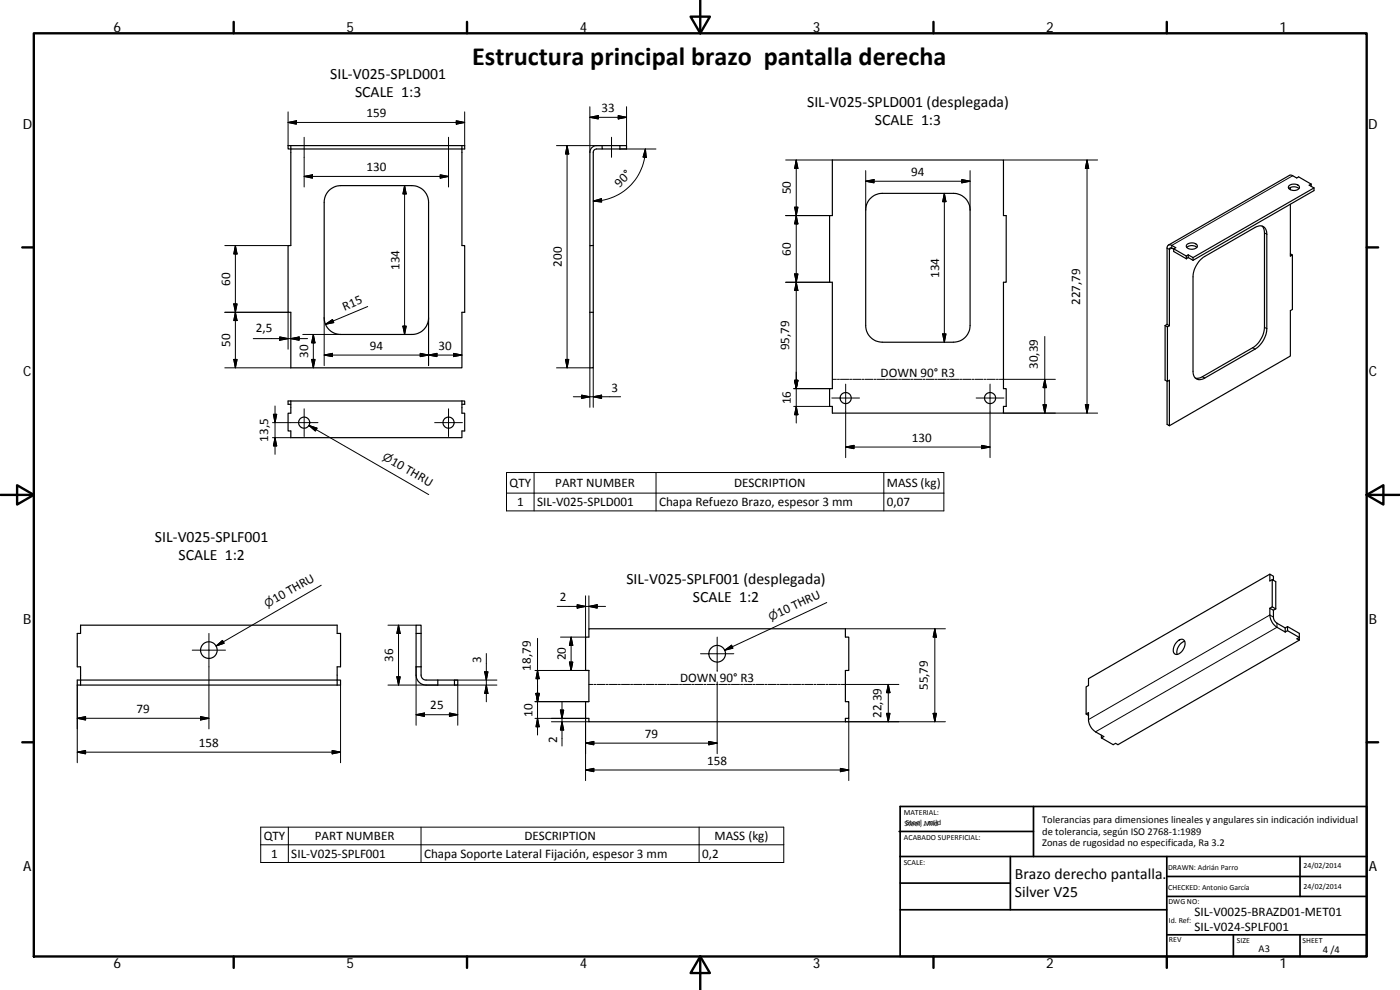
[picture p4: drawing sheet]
<svg xmlns="http://www.w3.org/2000/svg" width="420mm" height="297mm" viewBox="0 0 420 297" stroke-linecap="round" stroke-linejoin="round" font-family="sans-serif">
<g fill="none" stroke="#000" stroke-width=".36">
<path d="M86.5 43.7h53v1h-53zM87.3 43.7v1M98.6 57.3a5.1 5.1 0 0 1 3.7-1.6h21.3a5 5 0 0 1 5 5v34.7a5 5 0 0 1-5 5h-21.3a5 5 0 0 1-5-5v-34.7l.4-2zM138.6 43.7v30h.9v20h-.9v16.7h-51.3v-16.7h-.8v-20h.8v-29M180.7 43.7v1h5.3M180.7 44.7h-1.9l-.5 .4-.3 .6v48M186 43.7v1M186 43.7h-7a2.08 2.08 0 0 0-2 2v28M186 43.7h2v1h-2M249.8 48h51.3v16.7h.9v20h-.9v31.9h.9v5.3h-.9v2.1h-51.3v-2.1h-.8v-5.3h.8v-31.9h-.8v-20h.8zM261.1 59.7a4.9 4.9 0 0 1 3.7-1.7h21.3a5 5 0 0 1 5 5v34.7a5 5 0 0 1-5 5h-21.3a5 5 0 0 1-5-5v-34.7l.2-1.5zM386.8 55.8a2.07 2.07 0 0 1 3.2 .4 1.87 1.87 0 0 1-3.3-.1z"/>
<path d="M386.8 56.6a2.43 2.43 0 0 1 3 0M387.3 56.3v.6M393.5 55.2l-.6 .4 1.4 .8M393.5 55.2l-3.8-2.1-.5 .3-1.4-.8h-.8l-36.3 20.9M393.5 55.2v.7M394.3 56.4v.8l-36.3 20.9M394.3 56.4l-36.3 20.9M178 73.7h-1v20M352.2 74.8l-.8-.5-.4 .5v22.9M352.2 74.7l.7-.4-1.2-.7a.84 .84 0 0 0-1-.1 .84 .84 0 0 0-.4 .9v22.9M352.2 74.7v.8l3.8 2.1M352.2 74.7l3.8 2.1"/>
<path d="M356 76.8v.8M356.2 73.4a2.06 2.06 0 0 1 3.1 .4 1.86 1.86 0 0 1-1.6 1 1.86 1.86 0 0 1-1.7-1zM356.2 74.2a2.33 2.33 0 0 1 3 0M356.6 76.5l1.4 .8v.8M356.6 77.3l1.4 .8M356.6 76.5v.8M356.6 77.3l-.6 .3M356.6 76.5l-.6 .3M360.1 78.1l1.1-.9 15.4-9a2.15 2.15 0 0 1 2.5-.2 2.15 2.15 0 0 1 1.1 2.3v28.3a7.8 7.8 0 0 1-3.6 6.2l-15 8.6a2.13 2.13 0 0 1-2.5 .3 2.13 2.13 0 0 1-1.1-2.3v-28.3a7.6 7.6 0 0 1 2.1-5zM378.8 67.8l.5 .9 .2 1.2v28.3a7.9 7.9 0 0 1-3.5 6.1l-15.1 8.7-.8 .4h-1.4M387.3 76.2l.6 .3M387.3 61.3v15.6l.6-.4v16.4l-.6 .3v13.6l-36.3 20.9"/>
<path d="M177 93.7v16.7h1v-16.7M177 93.7h1M349.7 97.7l.7 .4M349.7 97.7v16.3l.7 .4M350.3 97.3l-.6 .4M350.3 97.3l.7 .4M350.4 98.1v16.3l.6-.3v13.6l-.7-.4v-12.9M351 97.7l-.6 .4M138.6 120.3h.9v1h-.9M138.6 120.3v3.7h.9v5.3h-.9v2h-51.3v-2h-.8v-5.3h.8v-3.7M138.6 120.3h-52.1v1h.8M381.1 172.3l-54.4 31.3v2.1l-.7 .4v8.1l.7 .5"/>
<path d="M381.8 173.9l-.7 .4v-2l1.1 .6v1.2M124.9 190.1v-2.5h1.5v2.5M126.4 190.1v12.5a1.48 1.48 0 0 0 1.5 1.4h3.5M126.4 190.1h-1.5v10M176.7 188.7h77v2.5h1v10h-1v9.3h1v5h-1v1.1h-77v-1.1h-1v-5h1v-9.3h-1v-10h1zM353.3 192.4a1.23 1.23 0 0 1 1.3-.6 1.23 1.23 0 0 1 1 .9 3.4 3.4 0 0 1-2.6 3.7 1.53 1.53 0 0 1-.7-2.4zM355.5 192.4a3.5 3.5 0 0 0-2.2 4M381.8 182.1v-8.2l1.1 .6v8.2M381.8 182.1l1.1 .6M381.8 182.1l-.7 .4M382.2 183.1v2.1a2.22 2.22 0 0 0 1 1.8l2.5 1.4M382.2 183.1l-1.1-.6v2a4.8 4.8 0 0 0 2.1 3.7l2.5 1.4"/>
<path d="M382.9 182.7l-.7 .4M385.7 188.4v1.2M386.4 188v1.2M386.4 188l-.7 .4M386.4 189.2l-.7 .4M386.4 188l3.5 2v1.3M386.4 189.2l3.5 2.1M389.2 191.7l.7-.4v.8zM389.9 192.1l-54.4 31.3-.7-.4-.7 .4-3.6-2M23.2 204h79v1.5h-79zM101.2 204v-3.9h1v-10h-1v-2.5h-77v2.5h-1v10h1v5.4M101.2 204v1.5"/>
<path d="M124.9 200.1v2.5a3 3 0 0 0 3 2.9h8.5M124.9 200.1h1.5M131.4 204v1.5M131.4 204h5v1.5M136.4 204h1v1.5h-1M326 214.2l.7-.4v2.1a4.6 4.6 0 0 0 2.1 3.7l2.5 1.4-.8 .4M330.5 220.6v.8"/>
<circle cx="253.8" cy="119.4" r="1.66"/>
<circle cx="297.1" cy="119.4" r="1.66"/>
<circle cx="91.3" cy="126.8" r="1.67"/>
<circle cx="134.6" cy="126.8" r="1.66"/>
<circle cx="62.7" cy="195.1" r="2.48"/>
<circle cx="215.2" cy="196.1" r="2.5"/>
</g>
<g fill="none" stroke="#000" stroke-width=".3">
<path d="M86.5 33.6v10.1M86.5 36.7l2.5-.5v1.1zM86.5 36.7h53M136.9 36.2l2.6 .5-2.6 .6zM139.5 33.6v10.1M177 32v13.7M177 35.2l2.5-.5v1zM177 35.2h11M185.5 34.7l2.5 .5-2.5 .5zM188 32v11.7M91.3 52.9l2.5-.4v.9zM91.3 52.9h43.3"/>
<path d="M91.3 41.2v14.9M121.4 55.7v44.7M121.4 55.7l.5 2.5h-1zM132.1 52.5l2.5 .4-2.5 .5zM134.6 41.2v14.9M167 43.7h13.7M170.2 43.7v66.7M170.2 43.7l.5 2.5h-1zM183.5 41.2v6M186 44.7h10.9M193.7 44.7l.3 2.5-1-.1zM193.7 44.7a15.7 15.7 0 0 1-12.2 15.3l-3.5 .3"/>
<path d="M235.8 48h14M239 48v78.9M239 48l.5 2.5h-1zM259.8 51.2v11.8M259.8 54.4l2.5-.5v1zM259.8 54.4h31.3M283.4 58v44.7M283.4 58l.5 2.5h-1zM288.6 53.9l2.5 .5-2.5 .5zM291.1 51.2v11.8M301.1 48h28.3M326.2 48v76"/>
<path d="M326.2 48l.5 2.5h-1zM388 52.7l-36.3 20.9v.8l-.7 .4-.7-.4M67.5 73.7h19M70.6 73.7v36.7M70.6 73.7l.6 2.5h-1zM178 60.3l2.5-.7 .1 1zM235.8 64.7h13.2M238.5 62.2h1l-.5 2.5zM239 64.7l.5 2.5h-1zM379.5 69.9l.7 .4M67.5 93.7h19v11.1M70.2 91.2h1l-.6 2.5z"/>
<path d="M70.6 93.7l.6 2.5h-1zM97.3 95.4v14.3M97.7 97.3l2.1-1.4 .4 .9zM110.4 92l-12.7 5.3M120.9 97.9h1l-.5 2.5zM128.6 95.4v14.3M235.8 84.7h13.2M238.5 82.2h1l-.5 2.5zM239 84.7l.5 2.5h-1zM379.5 98.2l.7 .4M67.5 110.4h19.8M70.2 107.8h1l-.6 2.6z"/>
<path d="M76 101.6h16.3M84 101.1l2.5 .5-2.5 .5zM87.3 101.6l2.5-.5v1zM90.9 100.4h11.4M93.5 107.8h1l-.5 2.6zM94 100.4v10M94 100.4l.5 2.5h-1zM97.3 106.5l2.5-.5v1zM97.3 106.5h41.3M126.1 106l2.5 .5-2.5 .5zM128.6 106.5l2.5-.5v1zM136.1 106l2.5 .5-2.5 .5z"/>
<path d="M167 110.4h10v11.8M169.7 107.8h1l-.5 2.6zM172.1 119h14.2M174.5 118.6l2.5 .4-2.5 .5zM178 119l2.5-.4v.9zM178 110.4v11.8M238.2 116.6h10.8M238.5 114.1h1l-.5 2.5zM249.6 119.4h8.3M249.8 113.8h1.2M251.3 113.8h.6M252.2 113.8h2.5"/>
<path d="M253.8 115.3v22M255 113.8h.6M255.9 113.8h2.5M258.7 113.8h.6M259.6 113.8h2.4M262.3 113.8h.6M263.2 113.8h2.5M266 113.8h.6M266.9 113.8h2.5M269.7 113.8h.6M270.6 113.8h2.4M273.3 113.8h.6"/>
<path d="M274.2 113.8h2.5M277 113.8h.6M277.9 113.8h2.5M280.7 113.8h.6M281.6 113.8h2.4M282.9 100.2h1l-.5 2.5zM284.3 113.8h.6M285.2 113.8h2.5M288 113.8h.6M288.9 113.8h2.4M291.7 113.8h.6M292.6 113.8h2.4"/>
<path d="M293 119.4h8.3M295.3 113.8h.6M296.2 113.8h2.5M297.1 115.3v22M299 113.8h.6M299.9 113.8h16.8M313.6 101v23M313.6 113.8l.4 2.5h-1zM360.9 113l.7 .4M376 104.3l.6 .5M81.8 131.3h5.5M81.8 126.8h13.6"/>
<path d="M82.1 124.3h.9l-.5 2.5zM82.5 121.8v14.5M82.5 131.3l.5 2.5h-.9zM91.3 122.7v8.3M92.7 127.7l36 20.7M92.7 127.7l2.4 .8-.5 .8zM130.4 126.8h8.4M134.6 122.7v8.3M238.2 121.9h10.8M239 121.9l.5 2.5h-1zM253.8 134.1l2.5-.5v1zM253.8 134.1h43.3"/>
<path d="M294.6 133.6l2.5 .5-2.5 .5zM301.1 124h28.3M313 121.4h1l-.4 2.6zM325.7 121.4h1l-.5 2.6zM152 141.8h131.3v11.5h-131.3zM152 148h131.3M160.3 141.8v11.5M196.9 141.8v11.5M265.2 141.8v11.5M96.4 175.6l-31.5 18.2M175.7 178.8v12.4h-7.5M176.7 178.8v9.9"/>
<path d="M57.7 195.1h10M62.7 190.1v28.6M64.9 193.8l1.9-1.6 .5 .8zM116.4 187.6h8.5M119.6 187.6l.5 2.5h-1zM119.6 187.6v17.9M146 196.1v14.5M161.3 191.5v29M170.9 198.6h1l-.5 2.6zM171.4 191.2v10M171.4 191.2l.5 2.4h-1zM173.2 181.4l2.5 .5-2.5 .6z"/>
<path d="M176.7 181.9l2.5-.5v1.1zM181.7 181.9h-14.5M210.2 196.2h10M215.2 191.2v10M217.5 195.1l2.1-1.5 .4 .9zM248.1 180.8l-30.6 14.3M253.7 188.7h30M280.6 188.7v27.9M280.6 188.7l.4 2.5h-1zM382.2 185.2l-1.1-.7-54.4 31.4M383.2 187v1.2l-54.4 31.4M23.2 205.5v23.4"/>
<path d="M23.2 215.5l2.5-.5v1zM23.2 215.5h39.5M60.2 215l2.5 .5-2.5 .5zM102.2 205.5v23.4M116.4 205.5h15M119.1 203.1h1l-.5 2.4zM124.9 214.4l2.5-.5v1zM124.9 214.4h12.5M124.9 200.1v17.5M134.9 213.9l2.5 .5-2.5 .5zM136.4 205.5h12.7M136.4 204h12.7"/>
<path d="M137.4 205.5v12.1M145.4 201.6h1l-.4 2.4zM146 205.5l.4 2.6h-1zM160.6 201.2h16.1M160.6 210.5h16.1M160.6 215.5h15.1v18.7M160.9 208h.9l-.5 2.5zM161.3 215.5l.5 2.6h-.9zM161.3 201.2l.5 2.4h-.9zM165.5 216.6h11.2M168.2 213h1l-.5 2.5zM168.7 210.5v13.3"/>
<path d="M168.7 216.6l.5 2.4h-1zM176.7 205.4h1.2M178.3 205.4h.5M179.2 205.4h2.4M181.9 205.4h.6M182.8 205.4h2.5M185.6 205.4h.6M186.5 205.4h2.4M189.2 205.4h.7M190.2 205.4h2.4M192.9 205.4h.6M193.8 205.4h2.5"/>
<path d="M196.6 205.4h.6M197.5 205.4h2.4M200.2 205.4h.7M201.2 205.4h2.4M203.9 205.4h.6M204.8 205.4h2.5M207.6 205.4h.6M208.5 205.4h2.4M211.3 205.4h.5M212.2 205.4h2.4M214.9 205.4h.6M215.2 201.2h.1"/>
<path d="M215.2 204.6v21.5M215.8 205.4h2.5M218.6 205.4h.6M219.5 205.4h2.4M222.2 205.4h.7M223.2 205.4h2.4M225.9 205.4h.6M226.8 205.4h2.5M229.6 205.4h.6M230.5 205.4h2.5M233.3 205.4h.6M234.2 205.4h2.4"/>
<path d="M236.9 205.4h.6M237.8 205.4h2.5M240.6 205.4h.6M241.5 205.4h2.5M244.3 205.4h.6M245.2 205.4h2.4M247.9 205.4h.6M248.8 205.4h2.5M251.6 205.4h.6M252.5 205.4h17.3M254.7 215.5v18.7M266.1 214h1l-.5 2.6z"/>
<path d="M266.6 205.4l.5 2.4h-1zM266.6 205.4v11.2M280 214h1l-.4 2.6zM283.7 216.6h-30M23.2 225.7l2.5-.5v1zM23.2 225.7h79M99.7 225.2l2.5 .5-2.5 .5zM175.7 223l2.5-.5v1zM175.7 231l2.5-.5v1zM175.7 231h79M175.7 223h39.5M212.7 222.5l2.5 .5-2.5 .5z"/>
<path d="M252.2 230.5l2.5 .5-2.5 .5zM78.2 248.2h157v10.6h-157zM78.2 253.5h157M86.5 248.2v10.6M126.4 248.2v10.6M209.8 248.2v10.6"/>
</g>
<g fill="none" stroke="#000" stroke-width=".71">
<path d="M10.1 10h400.1v277h-400.1zM70.1 6.6v3.4M140.2 6.6v3.4M207.3 5h5.8l-2.9 5zM210.2 0v10M280.2 6.6v3.4M350.2 6.6v3.4M6.7 74.2h3.4M410.2 74.2h3.4M.2 148.5h9.9M5.1 145.6l5 2.9-5 2.9zM410.2 148.5l5-2.9v5.8z"/>
<path d="M410.2 148.5h9.9M6.7 222.7h3.4M410.2 222.7h3.4M70.1 287v3.4M140.2 287v3.4M210.2 287l2.9 5h-5.8zM210.2 287v10M280.2 287v3.4M350.2 287v3.4"/>
</g>
<g fill="none" stroke="#000" stroke-width=".51">
<path d="M269.8 249.5h40.4M270.1 257h140.1M270.1 242h140.1v45h-140.1zM303.2 257v16M310.2 242v15M350.2 257v30M390.2 257v12M270.1 273h80.1M270.1 265h33.1M350.2 269h60M350.2 263h60M350.2 280.5h60"/>
<path d="M370.2 280.5v6.5M390.2 280.5v6.5"/>
</g>
<g fill="#000" stroke="#000" stroke-width=".3">
<path d="M86.5 36.7l2.5-.5v1.1zM136.9 36.2l2.6 .5-2.6 .6zM177 35.2l2.5-.5v1zM185.5 34.7l2.5 .5-2.5 .5zM91.3 52.9l2.5-.4v.9zM121.4 55.7l.5 2.5h-1zM132.1 52.5l2.5 .4-2.5 .5zM170.2 43.7l.5 2.5h-1zM178 60.3l2.5-.7 .1 1zM193.7 44.7l.3 2.5-1-.1zM239 48l.5 2.5h-1zM259.8 54.4l2.5-.5v1z"/>
<path d="M288.6 53.9l2.5 .5-2.5 .5zM326.2 48l.5 2.5h-1zM70.6 73.7l.6 2.5h-1zM238.5 62.2h1l-.5 2.5zM239 64.7l.5 2.5h-1zM283.4 58l.5 2.5h-1zM70.2 91.2h1l-.6 2.5zM70.6 93.7l.6 2.5h-1zM97.7 97.3l2.1-1.4 .4 .9zM120.9 97.9h1l-.5 2.5zM238.5 82.2h1l-.5 2.5zM239 84.7l.5 2.5h-1z"/>
<path d="M70.2 107.8h1l-.6 2.6zM84 101.1l2.5 .5-2.5 .5zM87.3 101.6l2.5-.5v1zM93.5 107.8h1l-.5 2.6zM94 100.4l.5 2.5h-1zM97.3 106.5l2.5-.5v1zM126.1 106l2.5 .5-2.5 .5zM128.6 106.5l2.5-.5v1zM136.1 106l2.5 .5-2.5 .5zM169.7 107.8h1l-.5 2.6zM174.5 118.6l2.5 .4-2.5 .5zM178 119l2.5-.4v.9z"/>
<path d="M238.5 114.1h1l-.5 2.5zM282.9 100.2h1l-.5 2.5zM313.6 113.8l.4 2.5h-1zM82.1 124.3h.9l-.5 2.5zM82.5 131.3l.5 2.5h-.9zM92.7 127.7l2.4 .8-.5 .8zM239 121.9l.5 2.5h-1zM253.8 134.1l2.5-.5v1zM294.6 133.6l2.5 .5-2.5 .5zM313 121.4h1l-.4 2.6zM325.7 121.4h1l-.5 2.6zM64.9 193.8l1.9-1.6 .5 .8z"/>
<path d="M119.6 187.6l.5 2.5h-1zM170.9 198.6h1l-.5 2.6zM171.4 191.2l.5 2.4h-1zM173.2 181.4l2.5 .5-2.5 .6zM176.7 181.9l2.5-.5v1.1zM217.5 195.1l2.1-1.5 .4 .9zM280.6 188.7l.4 2.5h-1zM23.2 215.5l2.5-.5v1zM60.2 215l2.5 .5-2.5 .5zM119.1 203.1h1l-.5 2.4zM124.9 214.4l2.5-.5v1zM134.9 213.9l2.5 .5-2.5 .5z"/>
<path d="M145.4 201.6h1l-.4 2.4zM146 205.5l.4 2.6h-1zM160.9 208h.9l-.5 2.5zM161.3 215.5l.5 2.6h-.9zM161.3 201.2l.5 2.4h-.9zM168.2 213h1l-.5 2.5zM168.7 216.6l.5 2.4h-1zM266.1 214h1l-.5 2.6zM266.6 205.4l.5 2.4h-1zM280 214h1l-.4 2.6zM23.2 225.7l2.5-.5v1zM99.7 225.2l2.5 .5-2.5 .5z"/>
<path d="M175.7 223l2.5-.5v1zM175.7 231l2.5-.5v1zM212.7 222.5l2.5 .5-2.5 .5zM252.2 230.5l2.5 .5-2.5 .5z"/>
</g>
<text font-size="7.9" x="141.7" y="19.4">Estructura principal brazo pantalla derecha</text>
<g font-size="4.7">
<text x="99.1" y="23.7">SIL‐V025‐SPLD001</text>
<text x="106.5" y="29.2">SCALE 1:3</text>
<text x="242.2" y="32.2">SIL‐V025‐SPLD001 (desplegada)</text>
<text x="262.6" y="37.6">SCALE 1:3</text>
<text x="46.5" y="162.7">SIL‐V025‐SPLF001</text>
<text x="53.6" y="168.1">SCALE 1:2</text>
<text x="188" y="175.1">SIL‐V025‐SPLF001 (desplegada)</text>
<text x="208" y="180.5">SCALE 1:2</text>
<text x="304.6" y="263.9">Brazo derecho pantalla.</text>
<text x="304.6" y="269.3">Silver V25</text>
</g>
<g font-size="4.2">
<text x="34" y="9.6">6</text>
<text x="104" y="9.6">5</text>
<text x="174" y="9.6">4</text>
<text x="244" y="9.6">3</text>
<text x="314" y="9.6">2</text>
<text x="384" y="9.6">1</text>
<text x="6.8" y="38.7">D</text>
<text x="410.6" y="38.7">D</text>
<text x="7" y="112.9">C</text>
<text x="410.8" y="112.9">C</text>
<text x="7" y="187.1">B</text>
<text x="410.8" y="187.1">B</text>
<text x="7" y="261.3">A</text>
<text x="410.8" y="261.3">A</text>
<text x="34" y="290.4">6</text>
<text x="104" y="290.4">5</text>
<text x="174" y="290.4">4</text>
<text x="244" y="290.4">3</text>
<text x="314" y="290.4">2</text>
<text x="384" y="290.4">1</text>
</g>
<g font-size="3.9">
<text x="110" y="35.2">159</text>
<text x="180.6" y="33.7">33</text>
<text x="110" y="51.4">130</text>
<text x="273.4" y="52.8">94</text>
<text x="185.9" y="56.3" transform="rotate(-45 185.9 56.3)">90°</text>
<text x="237.4" y="58.4" transform="rotate(-90 237.4 58.4)">50</text>
<text x="237.4" y="76.7" transform="rotate(-90 237.4 76.7)">60</text>
<text x="119.9" y="81" transform="rotate(-90 119.9 81)">134</text>
<text x="168.6" y="80" transform="rotate(-90 168.6 80)">200</text>
<text x="281.8" y="83.4" transform="rotate(-90 281.8 83.4)">134</text>
<text x="69.1" y="85.7" transform="rotate(-90 69.1 85.7)">60</text>
<text x="103.4" y="93.2" transform="rotate(-23 103.4 93.2)">R15</text>
<text x="324.2" y="91.5" transform="rotate(-90 324.2 91.5)">227,79</text>
<text x="76.8" y="99.5">2,5</text>
<text x="69.1" y="104" transform="rotate(-90 69.1 104)">50</text>
<text x="92.5" y="107.4" transform="rotate(-90 92.5 107.4)">30</text>
<text x="111" y="105">94</text>
<text x="131.6" y="105">30</text>
<text x="236.9" y="105.1" transform="rotate(-90 236.9 105.1)">95,79</text>
<text x="264.3" y="113">DOWN 90° R3</text>
<text x="311.5" y="110.7" transform="rotate(-90 311.5 110.7)">30,39</text>
<text x="183.5" y="117.5">3</text>
<text x="237.4" y="121.3" transform="rotate(-90 237.4 121.3)">16</text>
<text x="80.5" y="132.6" transform="rotate(-90 80.5 132.6)">13,5</text>
<text x="273.7" y="132.6">130</text>
<text x="117.1" y="139.2" transform="rotate(30 117.1 139.2)">10 THRU</text>
<text x="152.9" y="146.2">QTY</text>
<text x="166.6" y="146.1">PART NUMBER</text>
<text x="220.3" y="146.2">DESCRIPTION</text>
<text x="266.1" y="146.2">MASS (kg)</text>
<text x="155.2" y="151.8">1</text>
<text x="161.2" y="151.8">SIL‐V025‐SPLD001</text>
<text x="197.8" y="152">Chapa Refuezo Brazo, espesor 3 mm</text>
<text x="266.1" y="151.8">0,07</text>
<text x="82.6" y="181.1" transform="rotate(-30 82.6 181.1)">10 THRU</text>
<text x="168" y="180.4">2</text>
<text x="233.9" y="185" transform="rotate(-25 233.9 185)">10 THRU</text>
<text x="118" y="198.5" transform="rotate(-90 118 198.5)">36</text>
<text x="144.4" y="198.8" transform="rotate(-90 144.4 198.8)">3</text>
<text x="159.3" y="201.2" transform="rotate(-90 159.3 201.2)">18,79</text>
<text x="169.8" y="198.1" transform="rotate(-90 169.8 198.1)">20</text>
<text x="204.1" y="204.5">DOWN 90° R3</text>
<text x="278.5" y="207.1" transform="rotate(-90 278.5 207.1)">55,79</text>
<text x="40.9" y="213.9">79</text>
<text x="129.1" y="212.9">25</text>
<text x="159.8" y="215" transform="rotate(-90 159.8 215)">10</text>
<text x="264.5" y="215.4" transform="rotate(-90 264.5 215.4)">22,39</text>
<text x="193.5" y="221.4">79</text>
<text x="59.7" y="224.1">158</text>
<text x="167.2" y="223.1" transform="rotate(-90 167.2 223.1)">2</text>
<text x="212.2" y="229.5">158</text>
<text x="79.2" y="252.1">QTY</text>
<text x="81.4" y="257.4">1</text>
<text x="87.4" y="257.4">SIL‐V025‐SPLF001</text>
<text x="94.5" y="252.1">PART NUMBER</text>
<text x="127.3" y="257.5">Chapa Soporte Lateral Fijación, espesor 3 mm</text>
<text x="157.4" y="252.1">DESCRIPTION</text>
<text x="210.7" y="257.4">0,2</text>
<text x="214.4" y="252.2">MASS (kg)</text>
<text x="358.5" y="274.9">SIL‐V0025‐BRAZD01‐MET01</text>
<text x="358.5" y="279.4">SIL‐V024‐SPLF001</text>
</g>
<g font-size="3.3">
<text x="114.6" y="137.8" transform="rotate(30 114.6 137.8)">⌀</text>
<text x="80.2" y="182.5" transform="rotate(-30 80.2 182.5)">⌀</text>
<text x="231.4" y="186.2" transform="rotate(-25 231.4 186.2)">⌀</text>
</g>
<g font-size="3.1">
<text x="312.8" y="246.8">Tolerancias para dimensiones lineales y angulares sin indicación individual</text>
<text x="312.8" y="250.4">de tolerancia, según ISO 2768‐1:1989</text>
<text x="312.8" y="254">Zonas de rugosidad no especificada, Ra 3.2</text>
<text x="377.7" y="285.6">A3</text>
<text x="397" y="285.9">4 /4</text>
</g>
<g font-size="2.4">
<text x="271.2" y="244.4">MATERIAL:</text>
<text x="271.3" y="251.9">ACABADO SUPERFICIAL:</text>
<text x="271.4" y="247.9">Steel, ,Mild</text>
<text x="271.9" y="247.5">Steel</text>
<text x="278.3" y="247.5">mild</text>
<text x="271.2" y="259.7">SCALE:</text>
<text x="350.6" y="260.9">DRAWN: Adrián Parro</text>
<text x="391.2" y="260.6">24/02/2014</text>
<text x="350.6" y="267">CHECKED: Antonio García</text>
<text x="391.2" y="266.6">24/02/2014</text>
<text x="350.7" y="271.4">DWG NO:</text>
<text x="350.8" y="276.8">Id. Ref:</text>
<text x="350.8" y="282.8">REV</text>
<text x="371.2" y="282.9">SIZE</text>
<text x="390.9" y="282.9">SHEET</text>
</g>
</svg>
